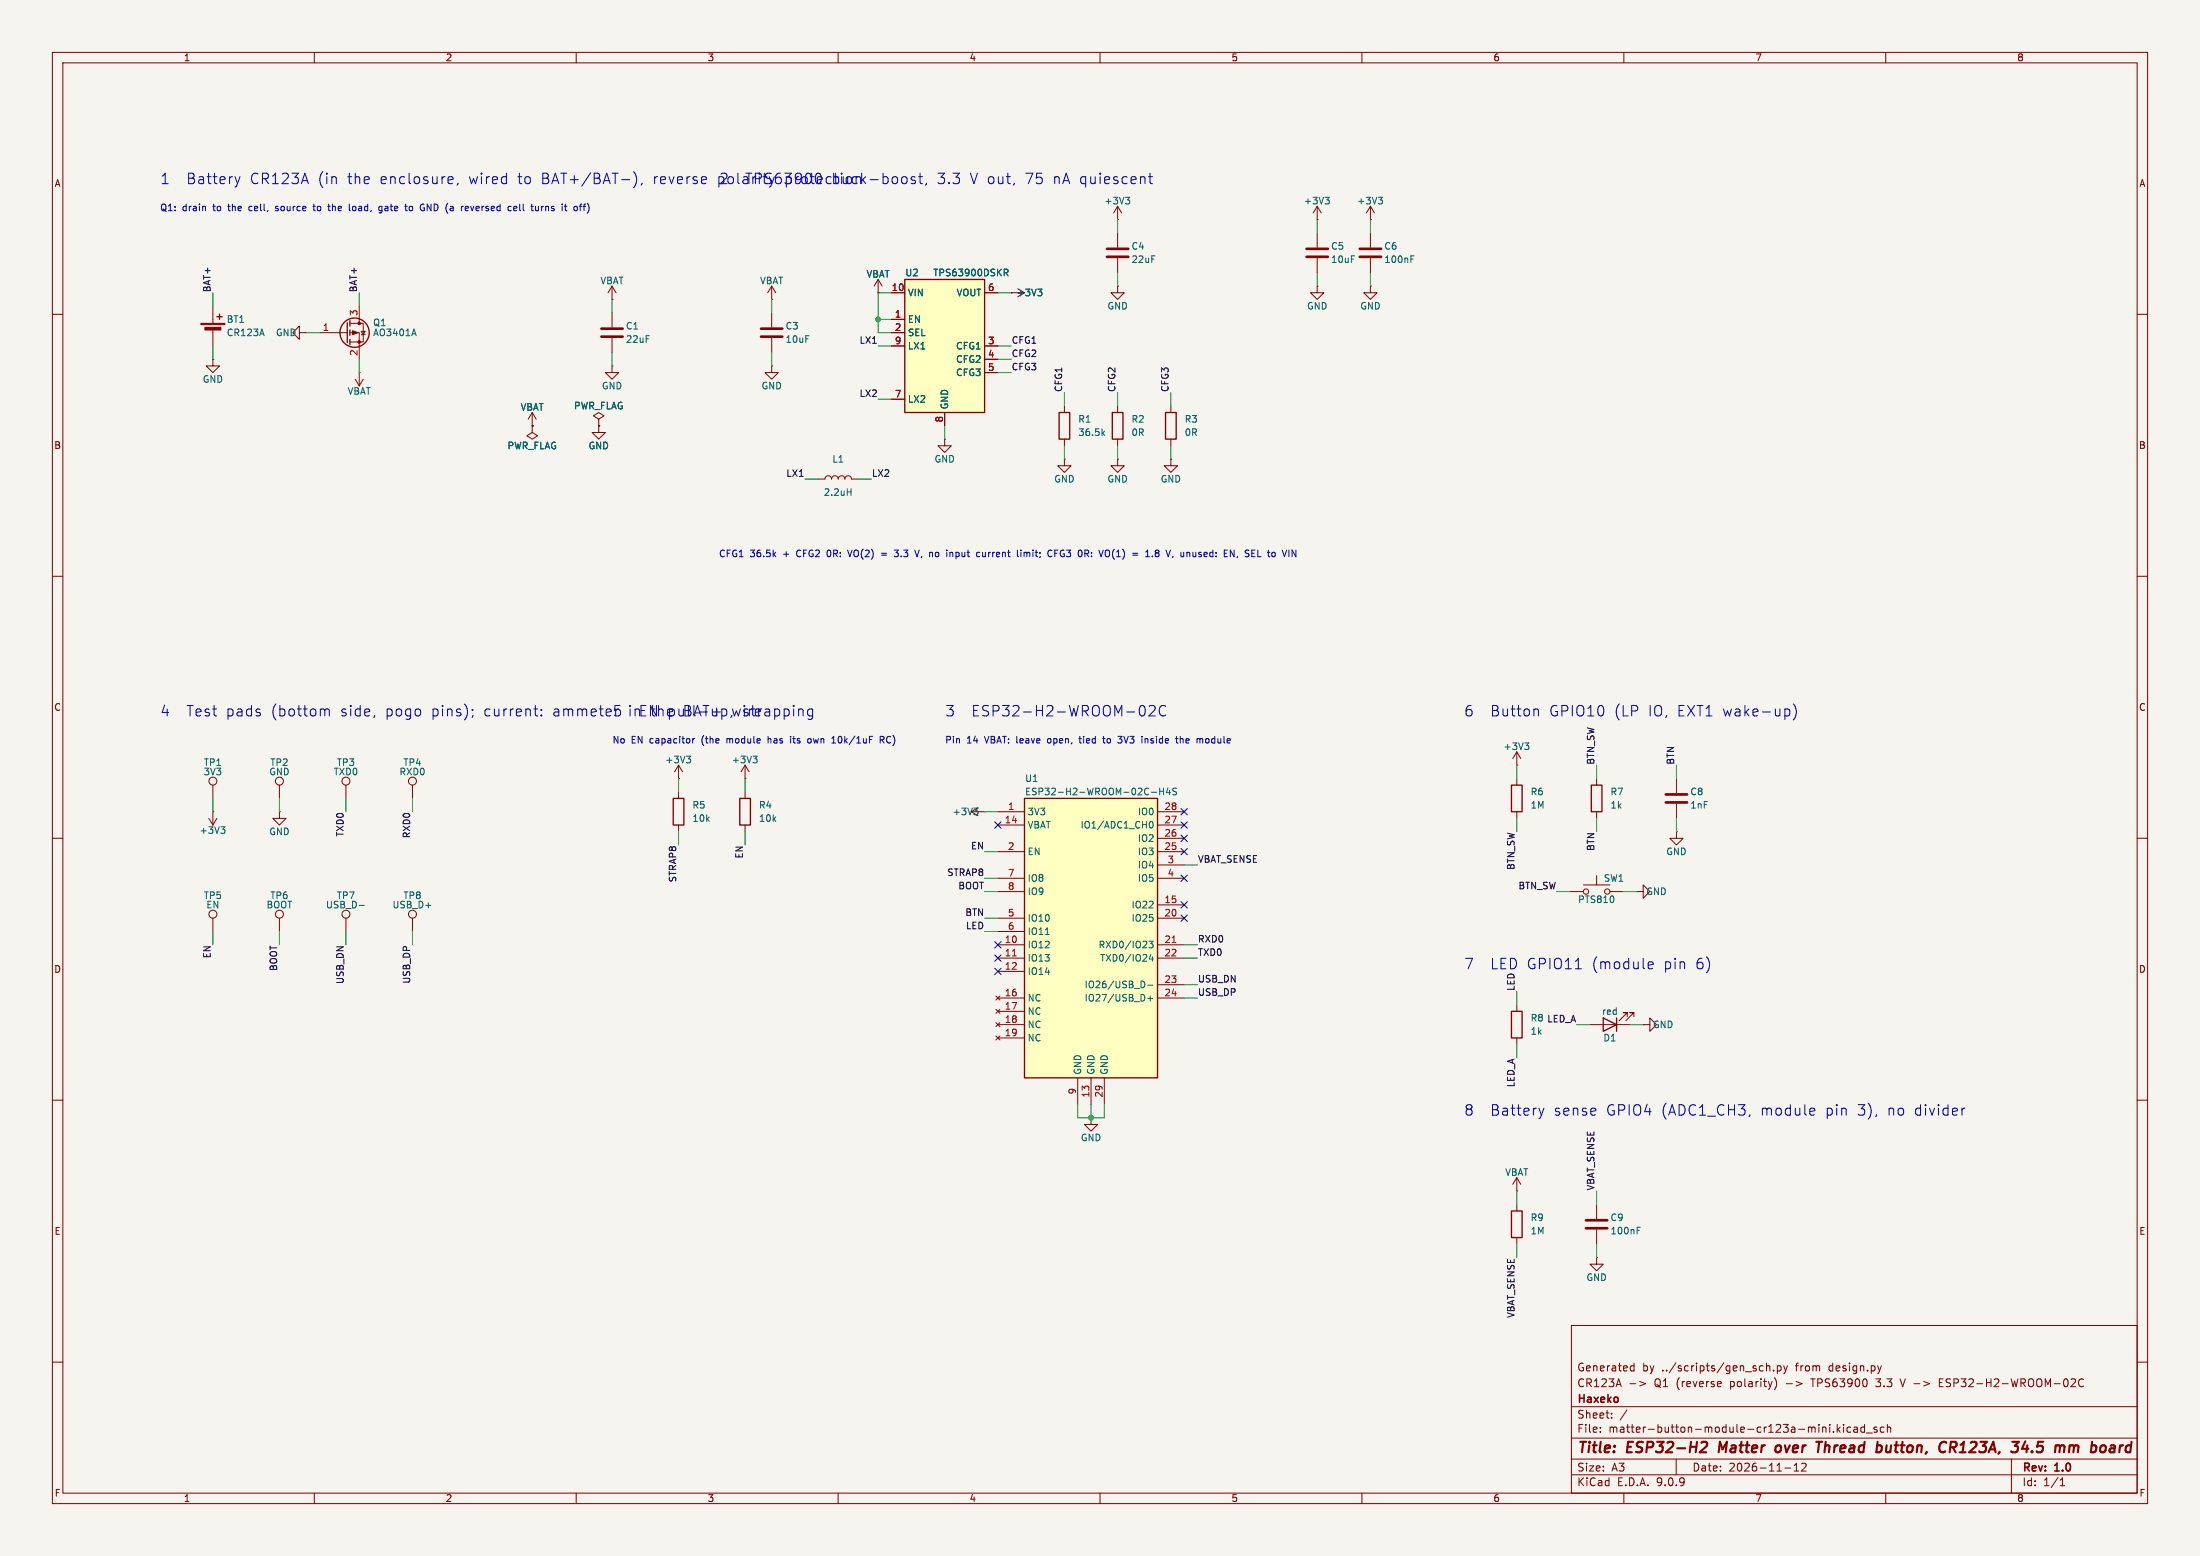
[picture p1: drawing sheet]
<svg xmlns="http://www.w3.org/2000/svg" width="420mm" height="297mm" viewBox="0 0 420 297" stroke-linecap="round" stroke-linejoin="round" font-family="sans-serif">
<path d="M0 0h420v297h-420z" fill="#f5f4ef" stroke="#f5f4ef" stroke-width=".19"/>
<g fill="none" stroke="#840000" stroke-width=".19">
<path d="M10 10h400v277h-400zM12 12h396v273h-396zM60 10v2M110 10v2M160 10v2M210 10v2M260 10v2M310 10v2M360 10v2M261.6 39.4l-.7 1.2M261.6 39.4l.8 1.2M261.6 39.4v2.5"/>
<path d="M147.3 57.2h.1M147.3 54.6v2.6M147.3 59.7v2.8M147.3 54.6l-.7 1.3M147.3 54.6l.8 1.3M193 55.9h.1M193 55.9h2.6M261.6 41.9h.1M10 60h2M147.3 69.9v1.2h1.3l-1.3 1.3-1.3-1.3h1.3M147.3 69.9h.1M147.3 64.5v2.8"/>
<path d="M203.2 77.5v1.2M223.5 77.5v1.2M408 60h2M156.2 91.4h1.3a.64 .64 0 0 1 .6-.6 .64 .64 0 0 1 .6 .6 .64 .64 0 0 1 .7-.6 .64 .64 0 0 1 .6 .6 .64 .64 0 0 1 .7-.6 .64 .64 0 0 1 .6 .6 .64 .64 0 0 1 .6-.6 .64 .64 0 0 1 .7 .6h1.2M203.2 87.6v1.3h1.3l-1.3 1.3-1.3-1.3h1.3M203.2 87.6h.1M203.2 83.8v1.3M213.4 87.6v1.3h1.2l-1.2 1.3-1.3-1.3h1.3M213.4 87.6h.1M223.5 83.8v1.3M10 110h2M408 110h2"/>
<path d="M10 160h2M40.6 149.9v2.5M66 149.9v2.5M78.7 149.9v2.5M289.6 146.1h.1M289.6 143.5v2.6M289.6 148.6v1.3M289.6 154.9v1.3M289.6 143.5l-.8 1.3M289.6 143.5l.7 1.3M304.8 148.6v1.3M304.8 154.9v1.3"/>
<path d="M320 158.8v1.2h1.3l-1.3 1.3-1.2-1.3h1.2M320 158.8h.1M320 148.6v2.8M320 153.4v2.8M408 160h2M299.7 170.2h2.6M302.3 168.9h5M304.8 167.1v1.8M307.3 170.2h2.6M312.4 170.2h1.3v-1.3l1.3 1.3-1.3 1.3v-1.3M312.4 170.2h.1M10 210h2"/>
<path d="M408 210h2M300 253h108v32h-108zM10 260h2M300 278.5h108M300 274.5h108M300 268.5h108M305.5 273.2v.2M305.5 272.5v.1M307.7 270.5v.2M307.7 269.8v.1M310.6 269.1l-1.3 1.9M311.2 264.1h1.1"/>
<path d="M311.4 261.6h.5M311.4 260.8h.5M311.9 260.2v1.5M313 263.7l1.2 .4-1.2 .4M320 278.5v3M328.4 263.7l.2 .3-.7 .2M328.5 264.6l-.1 .1M337.2 260.8l.2-.1 .4 .1 .1 .9M337.2 260.2v1.5M338.6 261.5v.2M338.7 263a1.72 1.72 0 0 1 0 2.3M339.3 260.8l.4-.1 .3 .3-.1 .6h-.6"/>
<path d="M339.3 260.7v1.5M340.5 260.7l.4 1M340.9 261.7l-.4 .5M341 264.1h1.2M341.2 260.7l-.3 1M342.5 279.7l.4-.4v1.5M342.9 263.7l1.1 .4-1.1 .4M343.9 279.4l.6-.1 .2 .1 .1 .3-.9 1.1h.9M349.3 271.9v.1M349.3 272.4v1M350 273.2v.2M350.7 271.9v1.5"/>
<path d="M350.9 272.8l.4 .6M351.3 272.4l-.6 .6M351.9 271.9v.1M351.9 272.4v1M353.3 272.5l-.4-.1-.3 .3 .1 .6h.6M353.9 272.5h.6l.1 .9M354.6 272.7l-.5 .1a.29 .29 0 0 0-.2 .3 .29 .29 0 0 0 .2 .3l.5-.1M355.9 272.5l-.4-.1-.3 .3 .2 .6h.5M355.9 271.9v1.5M356.3 273.5h1.1M358.1 263.2h.9M358.1 264.5l.2 .2"/>
<path d="M358.3 272.5l-.4-.1-.2 .2 .1 .2 .5 .2v.3h-.6M359.2 260.7l-.4 1M359.7 272.5l-.5-.1-.3 .3 .2 .6h.6M360.3 272.5l.2-.1 .4 .1v.9M360.3 271.9v1.5M362.7 263.2l.5 1.5M370.2 263.9h.5M370.9 263.2h-.7v1.5h.7M384 278.5v6.5M395.4 263.3l.5-.1 .3 .1v.3l-.9 1.1h.9M397.7 263.3a.6 .6 0 0 0-.7 0 .6 .6 0 0 0-.2 .7 .56 .56 0 0 0 .3 .6 .56 .56 0 0 0 .6-.1M408 260h2"/>
<path d="M60 285v2M110 285v2M160 285v2M210 285v2M260 285v2M300 281.5h108M310 285v2M340.7 280.2h1.2M342.5 280.8h.9M360 285v2M393.3 283.6h.9M393.3 282.5l.4-.4v1.5"/>
<circle cx="40.6" cy="149.1" r=".76"/>
<circle cx="66" cy="149.1" r=".76"/>
<circle cx="78.7" cy="149.1" r=".76"/>
<circle cx="302.8" cy="170.2" r=".51"/>
<circle cx="306.8" cy="170.2" r=".51"/>
</g>
<g fill="none" stroke="#840000" stroke-width=".4">
<path d="M324.8 275.4l.3-.2h.5l.2 .2 .1 .4-.1 .3-1.3 1.1h1.2M328.3 275.2l-.2 2M340 276.1a.57 .57 0 0 0-1 .2v.7a.57 .57 0 0 0 1-.2M346.7 275.2h1.2M347.3 275.2l-.3 2M348.5 275.2l-.2 2M348.7 275.9l-.3 .2M360.2 275.9l-.1 1.2h.7M372.3 276.3h.8a.55 .55 0 0 0 .4-.5 .55 .55 0 0 0-.3-.6h-.8l-.2 2M372.8 276.3l.5 .9M386.6 275.1l-.6 1.4h1.2M387 275.9l-.1 1.3"/>
<path d="M387.9 277v.2M395.4 275.9l.5 .1v.2M395.9 276.2a.5 .5 0 0 1 .8-.2v1.2M395.9 276.2l-.1 1M399.4 275.2l-.3 2M404.7 275.9l-.1 1.3M404.9 276l-.2 .3"/>
</g>
<path d="M263.1 37.7h.8l-.4 .4M263.7 38.1l.2 .3v.3l-.2 .2M198.1 55.2h.8l-.4 .5M198.7 55.7l.2 .2v.3l-.2 .3M161.7 93.9h.8M162.5 93.3v1.3M210.5 82.6l.4 .5M210.9 82.3l-.5 .5M291.1 141.8h.8l-.5 .5M291.6 142.3l.3 .2v.3l-.3 .3" fill="none" stroke="#006464" stroke-width=".19"/>
<path d="M202.2 78.7h2v5.1h-2zM222.5 78.7h2v5.1h-2zM288.5 149.9h2.1v5h-2.1zM303.8 149.9h2v5h-2z" fill="none" stroke="#840000" stroke-width=".25"/>
<path d="M145.3 62.7h4.1M145.3 64.3h4.1M318 151.6h4.1M318 153.2h4.1" fill="none" stroke="#840000" stroke-width=".51"/>
<path d="M195.6 152.4h25.4v53.3h-25.4z" fill="#ffffc2"/>
<g fill="none" stroke="#840000" stroke-width=".25">
<path d="M41.9 59.9v1.1M41.4 60.5h1M66.3 61.6v3.8M66.8 61.2v1M66.8 63v1M66.8 64.8v1M212.3 78.7h2.1v5.1h-2.1zM128.5 152.4h2.1v5.1h-2.1zM141.2 152.4h2.1v5.1h-2.1zM195.6 152.4h25.4v53.3h-25.4zM306.1 194.3l2.5 1.3-2.5 1.3zM308.6 194.3v2.6"/>
<path d="M288.5 231.1h2.1v5.1h-2.1z"/>
<circle cx="67.7" cy="63.5" r="2.79"/>
</g>
<g fill="none" stroke="#840000" stroke-width=".19">
<path d="M213.4 39.4l-.8 1.2M213.4 39.4l.7 1.2M213.4 39.4v2.5M251.5 39.4v2.5M251.5 39.4l-.8 1.2M251.5 39.4l.7 1.2M40.6 58.4v3.3M68.6 58.4v3.3M116.8 57.2h.1M116.8 54.6l-.7 1.3M116.8 54.6l.8 1.3M116.8 54.6v2.6"/>
<path d="M116.8 59.7v2.8M167.6 55.9h.1M167.6 53.3l-.7 1.3M167.6 53.3l.8 1.3M167.6 53.3v2.6M213.4 54.6v1.3h1.2l-1.2 1.3-1.3-1.3h1.3M213.4 54.6h.1M213.4 41.9h.1M213.4 44.5v2.7M213.4 49.3v2.8M251.5 54.6v1.3h1.2l-1.2 1.3-1.3-1.3h1.3M251.5 54.6h.1"/>
<path d="M251.5 41.9h.1M251.5 44.5v2.7M251.5 49.3v2.8M261.6 54.6v1.3h1.3l-1.3 1.3-1.3-1.3h1.3M261.6 54.6h.1M261.6 44.5v2.7M261.6 49.3v2.8M40.6 68.6v1.3h1.3l-1.3 1.2-1.2-1.2h1.2M40.6 68.6h.1M40.6 62.7v3.3M57.1 63.5v-1.3l-1.2 1.3 1.2 1.3v-1.3h1.3M58.4 63.5h.1"/>
<path d="M61 63.5h5.3M66.8 61.7h2.5v3.6h-2.5M66.8 63.5h1.8v5.1M67.8 72.4l.8 1.3M68.6 71.1h.1M68.6 71.1v2.6M69 63.2h.7l-.4 .7zM69 63.9h.7M69.3 72.4l-.7 1.3M101.6 78.7l-.8 1.3M101.6 78.7l.8 1.3M101.6 78.7v2.6"/>
<path d="M116.8 69.9v1.2h1.3l-1.3 1.3-1.2-1.3h1.2M116.8 69.9h.1M116.8 64.5v2.8M213.4 77.5v1.2M101.6 81.3v1.3l1 .6-1 .6-1-.6 1-.6M101.6 81.3h.1M114.3 80l1-.6-1-.7-1 .7 1 .6v1.3M114.3 81.3h.1M114.3 81.3v1.3h1.3l-1.3 1.2-1.3-1.2h1.3M180.3 83.8v1.3h1.3l-1.3 1.3-1.2-1.3h1.2M180.3 83.8h.1M213.4 83.8v1.3"/>
<path d="M223.5 87.6v1.3h1.3l-1.3 1.3-1.3-1.3h1.3M223.5 87.6h.1M39.9 156.2l.7 1.3M40.6 154.9h.1M40.6 154.9v2.6M41.4 156.2l-.8 1.3M53.3 149.9v2.5M129.5 148.6h.1M129.5 146.1l-.7 1.2M129.5 146.1l.8 1.2M129.5 146.1v2.5M129.5 151.1v1.3"/>
<path d="M129.5 157.5v1.3M142.2 148.6h.1M142.2 146.1l-.7 1.2M142.2 146.1l.8 1.2M142.2 146.1v2.5M142.2 151.1v1.3M142.2 157.5v1.3M185.4 154.9h2.6M185.4 154.9l1.3 .8M186.7 154.2l-1.3 .7M188 154.9h.1M190.5 154.9h5.1"/>
<path d="M190.5 157.5h5.1M221 154.9h5.1M221 157.5h5.1M40.6 175.3v2.5M53.3 175.3v2.5M66 175.3v2.5M78.7 175.3v2.5M190.5 162.6h5.1M190.5 167.6h5.1M190.5 170.2h5.1M190.5 175.3h5.1M190.5 177.8h5.1"/>
<path d="M221 162.6h5.1M221 167.6h5.1M221 175.3h5.1M221 160h5.1M221 165.1h5.1M221 172.7h5.1M190.1 190.1l.8 .8M190.1 192.7l.8 .7M190.1 195.2l.8 .8M190.1 197.7l.8 .8M190.5 180.3h5.1M190.5 182.9h5.1"/>
<path d="M190.5 185.4h5.1M190.5 190.5h5.1M190.5 193h5.1M190.5 195.6h5.1M190.5 198.1h5.1M190.9 190.1l-.8 .8M190.9 192.7l-.8 .7M190.9 195.2l-.8 .8M190.9 197.7l-.8 .8M221 180.3h5.1M221 182.9h5.1M221 190.5h5.1"/>
<path d="M221 188h5.1M303.5 195.6h7.6M310.6 194.1v-.8h-.7h.7l-1.5 1.5M311.9 194.1v-.8h-.8h.8l-1.5 1.5M313.7 195.6h1.3v-1.3l1.2 1.3-1.2 1.3v-1.3M313.7 195.6h.1M205.7 205.7v5.1M208.3 213.4v1.2h1.2l-1.2 1.3-1.3-1.3h1.3M208.3 213.4h.1M208.3 205.7v5.1M210.8 205.7v5.1M289.6 227.3h.1"/>
<path d="M289.6 224.8v2.5M289.6 229.9v1.2M289.6 236.2v1.3M289.6 224.8l-.8 1.3M289.6 224.8l.7 1.3M304.8 229.9v2.8M304.8 234.7v2.8M304.8 240v1.3h1.3l-1.3 1.3-1.3-1.3h1.3M304.8 240h.1"/>
<circle cx="53.3" cy="149.1" r=".76"/>
<circle cx="40.6" cy="174.5" r=".76"/>
<circle cx="53.3" cy="174.5" r=".76"/>
<circle cx="66" cy="174.5" r=".76"/>
<circle cx="78.7" cy="174.5" r=".76"/>
</g>
<g fill="none" stroke="#006464" stroke-width=".19">
<path d="M214.9 37.7h.8l-.5 .4M215.4 38.1l.3 .3v.3l-.3 .2M253 37.7h.8l-.5 .4M253.5 38.1l.3 .3v.3l-.3 .2M269.4 49.4h.4M269.4 48.8h.6M79 62.8l.5 1.3M42.2 157.8h.7l-.4 .5M42.7 158.3l.2 .2v.3l-.2 .3M131.1 144.3h.7l-.4 .5M131.6 144.8l.2 .3v.3l-.2 .2M143.8 144.3h.7l-.4 .5"/>
<path d="M144.3 144.8l.2 .3v.3l-.2 .2M185.9 154.2h.8l-.4 .5M186.5 154.7l.2 .3v.3l-.2 .2M219.5 156.9l.2-.1a.68 .68 0 0 1 .4 .6 .68 .68 0 0 1-.4 .7l-.3-.5zM219.8 151.2h1M221.4 150.4v1.3M221.4 151h.7M222.1 150.4v1.3M223 150.4l-.3 .9h.7M223.3 150.9v.8M224.6 150.5l-.5-.1-.2 .2v.3l.6 .3 .1 .3-.2 .2-.5-.1M68.6 172.8h.9"/>
<path d="M199.6 178.4h.7M219.3 179.6h.8l-.4 .5 .4 .2v.5l-.2 .1-.6-.1M218.3 187.3l.3 .5-.3 .7M219.1 188.1h1M219.1 190.6h1M219.6 190.1v1M219.7 182.1l-.3 .9h.8M220 182.6v.9M312.5 234.9h.5M312.5 234.3h.6"/>
</g>
<path d="M223.8 179.9h.7M193.3 182.5h.7" fill="none" stroke="#a90000" stroke-width=".19"/>
<path d="M211.3 47.5h4.1M211.3 49h4.1M249.4 47.5h4.1M249.4 49h4.1M259.6 47.5h4.1M259.6 49h4.1M114.8 62.7h4.1M114.8 64.3h4.1M302.8 232.9h4M302.8 234.4h4" fill="none" stroke="#840000" stroke-width=".51"/>
<g fill="#840000" stroke="#840000" stroke-width=".19">
<path d="M67.3 63.1l1 .4-1 .4z"/>
<path d="M38.4 61.7h4.5v.3h-4.5z"/>
<path d="M39.1 62.5h3.1v.5h-3.1z"/>
<circle cx="68.6" cy="61.7" r=".25"/>
<circle cx="68.6" cy="65.3" r=".25"/>
</g>
<path d="M172.7 53.3h15.3v25.4h-15.3z" fill="#ffffc2"/>
<path d="M172.7 53.3h15.3v25.4h-15.3zM288.5 193h2.1v5.1h-2.1z" fill="none" stroke="#840000" stroke-width=".25"/>
<g fill="none" stroke="#840000" stroke-width=".19">
<path d="M167.6 55.9h.1M170.2 55.9h2.5M188 55.9h2.5M193 55.9h.1M170.2 61h2.5M170.2 63.5h2.5M170.2 66h2.5M170.2 76.2h2.5M180.3 78.7v2.6M188 66h2.5M188 68.6h2.5M188 71.1h2.5"/>
<path d="M101.6 81.3h.1M114.3 81.3h.1M53.3 154.9v1.3h1.3l-1.3 1.3-1.2-1.3h1.2M53.3 154.9h.1M289.6 191.8v1.2M289.6 198.1v1.3"/>
</g>
<path d="M191.7 51.4h.5l.2 .2-.1 .4h-.6M192 52l.4 .6M198.1 55.2h.8l-.4 .5M198.7 55.7l.2 .2v.3l-.2 .3" fill="none" stroke="#006464" stroke-width=".19"/>
<g fill="none" stroke="#009600" stroke-width=".19">
<path d="M40.6 55.9v2.5M68.6 55.9v2.5M116.8 57.2v2.5M147.3 57.2v2.5M170.2 55.9h-2.6v7.6h2.6M190.5 55.9h2.5M213.4 41.9v2.6M213.4 52.1v2.5M251.5 41.9v2.6M251.5 52.1v2.5M261.6 41.9v2.6M261.6 52.1v2.5"/>
<path d="M40.6 66v2.6M58.4 63.5h2.6M68.6 68.6v2.5M116.8 67.3v2.6M147.3 67.3v2.6M167.6 66h2.6M167.6 76.2h2.6M167.6 61h2.6M190.5 66h2.5M190.5 68.6h2.5M190.5 71.1h2.5M203.2 74.9v2.6"/>
<path d="M213.4 74.9v2.6M223.5 74.9v2.6M153.7 91.4h2.5M163.8 91.4h2.6M180.3 81.3v2.5M203.2 85.1v2.5M213.4 85.1v2.5M223.5 85.1v2.5M40.6 152.4v2.5M53.3 152.4v2.5M66 152.4v2.5M78.7 152.4v2.5"/>
<path d="M129.5 148.6v2.5M129.5 158.8v2.5M142.2 148.6v2.5M142.2 158.8v2.5M188 154.9h2.5M289.6 146.1v2.5M289.6 156.2v2.6M304.8 146.1v2.5M304.8 156.2v2.6M320 146.1v2.5M320 156.2v2.6M40.6 177.8v2.5"/>
<path d="M53.3 177.8v2.5M66 177.8v2.5M78.7 177.8v2.5M188 170.2h2.5M188 167.6h2.5M188 162.6h2.5M188 177.8h2.5M188 175.3h2.5M226.1 165.1h2.5M297.2 170.2h2.5M309.9 170.2h2.5M226.1 190.5h2.5"/>
<path d="M226.1 180.3h2.5M226.1 182.9h2.5M226.1 188h2.5M289.6 189.2v2.6M289.6 199.4v2.5M301 195.6h2.5M311.1 195.6h2.6M205.7 210.8v2.6h5.1v-2.6M208.3 210.8v2.6M289.6 227.3v2.6M289.6 237.5v2.5M304.8 227.3v2.6"/>
<path d="M304.8 237.5v2.5"/>
</g>
<g fill="none" stroke="#000084" stroke-width=".19">
<path d="M189.9 156.9l1.2 1.2M191.1 156.9l-1.2 1.2M225.5 156.9l1.2 1.2M225.5 159.4l1.2 1.2M225.5 154.3l1.2 1.2M226.7 156.9l-1.2 1.2M226.7 159.4l-1.2 1.2M226.7 154.3l-1.2 1.2M189.9 179.7l1.2 1.2M191.1 179.7l-1.2 1.2M225.5 162l1.2 1.2M225.5 167l1.2 1.2"/>
<path d="M225.5 172.1l1.2 1.2M225.5 174.7l1.2 1.2M226.7 162l-1.2 1.2M226.7 167l-1.2 1.2M226.7 172.1l-1.2 1.2M226.7 174.7l-1.2 1.2M189.9 182.3l1.2 1.2M189.9 184.8l1.2 1.2M191.1 182.3l-1.2 1.2M191.1 184.8l-1.2 1.2"/>
</g>
<g fill="none" stroke="#0000c2" stroke-width=".19">
<path d="M44.9 33.7l.4 1.4M45.3 35.1l-.1 .4M45.8 33.7l-.5 1.4M52.8 39.4l-.2 .2 .2 .2M59.7 39.4h.5M59.9 39v1l.3 .2M62.6 39.4h.5M67.4 39.4l-.1 .2 .1 .6M72.9 39.4h-.3l-.3 .2 .1 .6h.5M72.9 39.4v1l-.2 .2h-.3M78.5 39.4h-.3l-.1 .2 .1 .5 .3 .1M86.2 33.7l.2 .1 .1 .4-1 .2"/>
<path d="M86.4 35l-.2 .1M87.4 35l-.2 .3M89.2 39.4l.2 .3-.6 .1M89.8 39.4l.3 .8M98.1 39.8l.6-.1-.1-.3h-.3l-.2 .2v.6h.5M102.8 39.4v.8M103.4 39.4v.8M103.6 39.4l-.2 .2M109.7 39.4l-.1 .2 .1 .6M111.3 39.4h.5M111.8 39h-.2M112.1 38.8h.1"/>
<path d="M118.7 34.3h1.5M121 32.8a2.29 2.29 0 0 1 0 3M122.6 35l-.2 .3M174.7 33.8l-.5-.1-.3 .3 .1 .3 .7 .2v.5h-.8M175.4 33.7h.7M175.6 33.1v1.7l.1 .2 .4 .1M176.9 35l-.2 .3M219.3 33.7h.7M219.5 33.1v1.7l.1 .2 .4 .1M52.6 40.2h.1M62.8 40l.3 .2M66.7 40.2h.2"/>
<path d="M81.6 40.2v-1.2l.7 1.2M89.4 40.2h-.2M102.8 40.1l-.2 .1M112.2 40.6l-.1 .1M161.8 105l.4 1.3M168.3 105.6h1M168.3 106h1M170.7 105h.8l-.4 .5h.3M170.7 106.1l.2 .2 .5-.1M174.6 105l.5 1.3 .4-1.3M181.4 105.5l.3-.1 .2 .2M186.7 105.4l.3 .1"/>
<path d="M187 106.2l-.3 .1M187.6 105.4v.7l.3 .2M194.3 106.2l.1 .1M194.9 105v.1M194.9 105.4v.9M195.5 105.4v.9M195.9 105.4l-.4 .1M200.3 105.1h.5M200.8 106.1l-.5 .1M201.4 105.6h.4M202 105h-.6v1.3M207.4 105.7l.4 .6"/>
<path d="M207.6 105l.2 .2M207.8 105.4l-.2 .3M211.5 105l.1 .1a.81 .81 0 0 1-.1 1.2M219 105.2l.1-.2v1.3M220.5 105.2l.3-.2 .3 .1 .2 .2-.3 .2M220.7 105.5h.1M220.8 105.5h.2M220.8 105.5l-.1 .1M221 105.5l.3 .3-.1 .3-.2 .2-.3-.1M225.4 105.4l.1 .8M236.3 106.2l-.2 .2M61.9 135.4l.1 .2"/>
<path d="M62 135.6l.3-.3 .5 .1 .1 1.3M62 135.6v1.1M90.2 135.4v.2M90.3 136.6l-.2 .3M103.3 136.5v.2M103.3 135.4v.2M155.1 135.4l-.5-.1-.4 .4v.6l.2 .3h.7M155.1 135.3v1.6a.54 .54 0 0 1-.8 .3M217.7 134.8a.48 .48 0 0 1 .5-.1 .48 .48 0 0 1 .3 .3 1.03 1.03 0 0 1-.5 1.7l-.3-.2M219.4 134.8l.3-.1 .6 .1a.54 .54 0 0 1 .1 .7l-1.1 1.2h1.2M222.5 134.8a.8 .8 0 0 0-1 0 .8 .8 0 0 0-.2 1 .75 .75 0 0 0 .4 .8 .75 .75 0 0 0 .8-.1M293.1 135.3h.3l.3 .3v1.1"/>
<path d="M340.9 135.3h.4l.4 .4-.1 .8-.3 .2h-.4M342.4 134.4a2.29 2.29 0 0 1 0 3M132.2 141v.8M132.6 141l-.4 .2M146.6 140.6v1.2M146.8 141l-.2 .1M150.9 140.6v.1M150.9 141v.8M154.7 141h-.3l-.2 .2 .1 .5 .1 .1h.3M158.8 141.8h.7M158.9 140.9l.3-.3v1.2M168 141.2h.6l.2-.2-.1-.3-.7-.1v1.2"/>
<path d="M168.3 141.2l.5 .6M206 141h.4M206.1 140.6l.1 1.2M210.5 141h.5M210.7 140.6v1l.3 .2M213.4 140.6h.8l-.4 .4 .3 .1M213.5 141.8h.6M218.6 141v.8M218.8 141l-.2 .1M224.4 141h.5M224.6 140.6v1l.3 .2M225.3 140.6v1.2"/>
<path d="M225.5 141l-.2 .1M229 141l.1 .2M229.1 141.2l.1-.2h.3l.1 .8M229.1 141.2v.6M314.7 184.8h.8M314.7 183.7l.6-.1 .2 .1 .1 .4-1 .2M293.8 211.5l.5 1.4M294.3 212.9l-.2 .4M294.7 211.5l-.4 1.4M346.2 211.5l.2 .1 .1 .4-1 .2M346.4 212.8l-.2 .1M374.9 211.5h.2"/>
</g>
<g fill="#009600" stroke="#009600" stroke-width=".19">
<circle cx="167.6" cy="61" r=".46"/>
<circle cx="208.3" cy="213.4" r=".46"/>
</g>
<g font-size="2.8" fill="#0000c2">
<text x="30.5" y="35.3">1</text>
<text x="35.5" y="35.3">Battery</text>
<text x="47.7" y="35.3">CR123A</text>
<text x="60.7" y="35.3">(in</text>
<text x="66.4" y="35.3">the</text>
<text x="72.6" y="35.3">enclosure,</text>
<text x="89.6" y="35.3">wired</text>
<text x="99" y="35.3">to</text>
<text x="103.6" y="35.3">BAT+/BAT-),</text>
<text x="125" y="35.3">reverse</text>
<text x="137.2" y="35.3">2</text>
<text x="137.3" y="35.3">polarity</text>
<text x="142.2" y="35.3">TPS63900</text>
<text x="150.2" y="35.3">protection</text>
<text x="158.8" y="35.3">buck-boost,</text>
<text x="178.9" y="35.3">3.3</text>
<text x="185.3" y="35.3">V out,</text>
<text x="195.8" y="35.3">75</text>
<text x="201.2" y="35.3">nA quiescent</text>
<text x="30.5" y="136.9">4</text>
<text x="35.5" y="136.9">Test</text>
<text x="43.1" y="136.9">pads</text>
<text x="51.8" y="136.9">(bottom</text>
<text x="65.1" y="136.9">side,</text>
<text x="73.7" y="136.9">pogo</text>
<text x="82.5" y="136.9">pins);</text>
<text x="92.6" y="136.9">current:</text>
<text x="105.8" y="136.9">ammeter5 inENthepull-up,</text>
<text x="130.9" y="136.9">BAT+</text>
<text x="140.2" y="136.9">wire</text>
<text x="141.7" y="136.9">strapping</text>
<text x="180.3" y="136.9">3</text>
<text x="185.4" y="136.9">ESP32-H2-WROOM-02C</text>
<text x="279.4" y="136.9">6</text>
<text x="284.5" y="136.9">Button</text>
<text x="295.8" y="136.9">GPIO10</text>
<text x="308.2" y="136.9">(LP</text>
<text x="314.7" y="136.9">IO, EXT1 wake-up)</text>
<text x="279.4" y="185.2">7</text>
<text x="284.5" y="185.2">LED GPIO11</text>
<text x="303.9" y="185.2">(module</text>
<text x="317.7" y="185.2">pin</text>
<text x="323.8" y="185.2">6)</text>
<text x="279.4" y="213.1">8</text>
<text x="284.5" y="213.1">Battery</text>
<text x="296.6" y="213.1">sense</text>
<text x="306.7" y="213.1">GPIO4</text>
<text x="317.2" y="213.1">(ADC1_CH3,</text>
<text x="336.2" y="213.1">module</text>
<text x="348.7" y="213.1">pin</text>
<text x="354.8" y="213.1">3),</text>
<text x="360.6" y="213.1">no</text>
<text x="365.8" y="213.1">divider</text>
</g>
<g font-size="2.8" fill="#840000">
<text x="301" y="277.9">Title:</text>
<text x="310.6" y="277.9">ESP32-H2</text>
<text x="329" y="277.9">Matter</text>
<text x="340.6" y="277.9">over</text>
<text x="349.2" y="277.9">Thread</text>
<text x="361.5" y="277.9">button,</text>
<text x="374.3" y="277.9">CR123A,</text>
<text x="389" y="277.9">34.5</text>
<text x="398" y="277.9">mm</text>
<text x="405.6" y="277.9">board</text>
</g>
<g font-size="2.1" fill="#840000">
<text x="301" y="262">Generated</text>
<text x="313.5" y="262">by</text>
<text x="317.3" y="262">../scripts/gen_sch.py</text>
<text x="343" y="262">from</text>
<text x="349.4" y="262">design.py</text>
<text x="301" y="268.2">Haxeko</text>
<text x="301" y="265">CR123A</text>
<text x="315.9" y="265">Q1</text>
<text x="320.2" y="265">(reverse</text>
<text x="330.5" y="265">polarity)</text>
<text x="346.4" y="265">TPS63900</text>
<text x="358.9" y="265">3.3</text>
<text x="363.7" y="265">V -&gt;</text>
<text x="371.3" y="265">ESP32-H2-WROOM-02C</text>
<text x="301" y="273.7">File:</text>
<text x="301" y="271">Sheet:</text>
<text x="307.1" y="273.7">matter-button-module-cr123a-mini.kicad_sch</text>
<text x="301" y="281.1">Size:</text>
<text x="307.6" y="281.1">A3</text>
<text x="323" y="281.1">Date:</text>
<text x="330" y="281.1">2026-11-12</text>
<text x="386" y="281.3">Rev:</text>
<text x="392.4" y="281.3">1.0</text>
<text x="301" y="283.9">KiCad</text>
<text x="308.7" y="283.9">E.D.A.</text>
<text x="316.3" y="283.9">9.0.9</text>
<text x="386" y="283.9">Id:</text>
<text x="390.1" y="283.9">1/1</text>
</g>
<g font-size="1.8" fill="#840000">
<text x="35" y="11.9">1</text>
<text x="85" y="11.9">2</text>
<text x="135" y="11.9">3</text>
<text x="185" y="11.9">4</text>
<text x="235" y="11.9">5</text>
<text x="285" y="11.9">6</text>
<text x="335" y="11.9">7</text>
<text x="385" y="11.9">8</text>
<text x="10.3" y="35.9">A</text>
<text x="408.3" y="35.9">A</text>
<text x="10.3" y="85.9">B</text>
<text x="408.2" y="85.9">B</text>
<text x="10.3" y="135.9">C</text>
<text x="408.2" y="135.9">C</text>
<text x="10.3" y="185.9">D</text>
<text x="408.2" y="185.9">D</text>
<text x="10.3" y="235.9">E</text>
<text x="408.3" y="235.9">E</text>
<text x="10.3" y="285.9">F</text>
<text x="35" y="286.9">1</text>
<text x="85" y="286.9">2</text>
<text x="135" y="286.9">3</text>
<text x="185" y="286.9">4</text>
<text x="235" y="286.9">5</text>
<text x="285" y="286.9">6</text>
<text x="335" y="286.9">7</text>
<text x="385" y="286.9">8</text>
<text x="408.3" y="285.9">F</text>
</g>
<g font-size="1.8" fill="#0000c2">
<text x="30.5" y="40.4">Q1:</text>
<text x="34.8" y="40.4">drain</text>
<text x="40.8" y="40.4">to</text>
<text x="43.8" y="40.4">the</text>
<text x="48" y="40.4">cell,</text>
<text x="53.3" y="40.4">source</text>
<text x="60.7" y="40.4">to</text>
<text x="63.8" y="40.4">the</text>
<text x="67.9" y="40.4">load,</text>
<text x="73.8" y="40.4">gate</text>
<text x="79.1" y="40.4">to</text>
<text x="82.1" y="40.4">GND (a</text>
<text x="90.3" y="40.4">reversed</text>
<text x="99.5" y="40.4">cell</text>
<text x="104.2" y="40.4">turns</text>
<text x="110.2" y="40.4">it</text>
<text x="112.7" y="40.4">off)</text>
<text x="137.2" y="106.4">CFG1</text>
<text x="143.2" y="106.4">36.5k</text>
<text x="149.6" y="106.4">+</text>
<text x="152.3" y="106.4">CFG2</text>
<text x="158.4" y="106.4">0R:</text>
<text x="162.6" y="106.4">VO(2)</text>
<text x="171.8" y="106.4">3.3</text>
<text x="176" y="106.4">V, no</text>
<text x="182.4" y="106.4">input</text>
<text x="188.3" y="106.4">current</text>
<text x="196.3" y="106.4">limit;</text>
<text x="202.3" y="106.4">CFG3</text>
<text x="208.3" y="106.4">0R:</text>
<text x="212.6" y="106.4">VO(1)</text>
<text x="219.1" y="106.4">=</text>
<text x="221.8" y="106.4">1.8</text>
<text x="226" y="106.4">V, unused:</text>
<text x="237.4" y="106.4">EN,</text>
<text x="241.6" y="106.4">SEL to</text>
<text x="116.8" y="142">No</text>
<text x="120.5" y="142">EN capacitor</text>
<text x="134.2" y="142">(the</text>
<text x="139.2" y="142">module</text>
<text x="147.2" y="142">has</text>
<text x="151.7" y="142">its</text>
<text x="155.3" y="142">own</text>
<text x="160.1" y="142">10k/1uF</text>
<text x="169.5" y="142">RC)</text>
<text x="180.3" y="142">Pin</text>
<text x="184.5" y="142">14</text>
<text x="188.1" y="142">VBAT: leave</text>
<text x="200.4" y="142">open,</text>
<text x="206.8" y="142">tied</text>
<text x="211.5" y="142">to</text>
<text x="214.5" y="142">3V3</text>
<text x="219.2" y="142">inside</text>
<text x="226" y="142">the</text>
<text x="230.1" y="142">module</text>
</g>
<g font-size="1.8" fill="#006464">
<text x="210.7" y="39.2">+3V3</text>
<text x="248.8" y="39.2">+3V3</text>
<text x="259" y="39.2">+3V3</text>
<text x="215.9" y="47.9">C4</text>
<text x="254" y="47.9">C5</text>
<text x="264.2" y="47.9">C6</text>
<text x="165.3" y="53.2">VBAT</text>
<text x="172.7" y="52.9">U2</text>
<text x="178.1" y="52.9">TPS63900DSKR</text>
<text x="215.9" y="50.4">22uF</text>
<text x="254" y="50.4">10uF</text>
<text x="264.2" y="50.4">100nF</text>
<text x="114.5" y="54.5">VBAT</text>
<text x="145" y="54.5">VBAT</text>
<text x="173.2" y="56.7">VIN</text>
<text x="182.5" y="56.7">VOUT</text>
<text x="194" y="56.7">+3V3</text>
<text x="211.3" y="59.3">GND</text>
<text x="249.4" y="59.3">GND</text>
<text x="259.6" y="59.3">GND</text>
<text x="43.2" y="61.8">BT1</text>
<text x="43.2" y="64.4">CR123A</text>
<text x="52.6" y="64.4">GND</text>
<text x="71.1" y="64.4">AO3401A</text>
<text x="71.1" y="62.5">Q1</text>
<text x="119.4" y="63.1">C1</text>
<text x="119.4" y="65.6">22uF</text>
<text x="149.9" y="63.1">C3</text>
<text x="149.9" y="65.6">10uF</text>
<text x="173.2" y="61.8">EN</text>
<text x="173.2" y="64.4">SEL</text>
<text x="173.2" y="66.9">LX1</text>
<text x="182.4" y="66.9">CFG1</text>
<text x="182.4" y="69.4">CFG2</text>
<text x="182.4" y="72">CFG3</text>
<text x="38.6" y="73.3">GND</text>
<text x="66.3" y="75.5">VBAT</text>
<text x="114.8" y="74.5">GND</text>
<text x="145.3" y="74.5">GND</text>
<text x="173.2" y="77.1">LX2</text>
<text x="99.3" y="78.6">VBAT</text>
<text x="109.5" y="78.3">PWR_FLAG</text>
<text x="181.2" y="78.2" transform="rotate(-90 181.2 78.2)">GND</text>
<text x="205.7" y="80.9">R1</text>
<text x="205.7" y="83.4">36.5k</text>
<text x="215.9" y="80.9">R2</text>
<text x="215.9" y="83.4">0R</text>
<text x="226.1" y="80.9">R3</text>
<text x="226.1" y="83.4">0R</text>
<text x="96.8" y="86">PWR_FLAG</text>
<text x="112.3" y="86">GND</text>
<text x="158.8" y="88.5">L1</text>
<text x="178.3" y="88.5">GND</text>
<text x="157.2" y="94.8">2.2uH</text>
<text x="201.2" y="92.3">GND</text>
<text x="211.3" y="92.3">GND</text>
<text x="221.5" y="92.3">GND</text>
<text x="286.9" y="143.4">+3V3</text>
<text x="38.8" y="148.2">3V3</text>
<text x="38.8" y="146.4">TP1</text>
<text x="51.3" y="148.2">GND</text>
<text x="51.5" y="146.4">TP2</text>
<text x="63.6" y="148.2">TXD0</text>
<text x="64.2" y="146.4">TP3</text>
<text x="76.2" y="148.2">RXD0</text>
<text x="76.9" y="146.4">TP4</text>
<text x="126.9" y="145.9">+3V3</text>
<text x="139.6" y="145.9">+3V3</text>
<text x="195.6" y="149.5">U1</text>
<text x="132.1" y="154.5">R5</text>
<text x="144.8" y="154.5">R4</text>
<text x="181.8" y="155.8">+3V3</text>
<text x="195.6" y="152">ESP32-H2-WROOM-02C-H4S</text>
<text x="196.1" y="155.8">3V3</text>
<text x="217.1" y="155.8">IO0</text>
<text x="292.1" y="152">R6</text>
<text x="292.1" y="154.5">1M</text>
<text x="307.3" y="152">R7</text>
<text x="307.3" y="154.5">1k</text>
<text x="322.6" y="152">C8</text>
<text x="322.6" y="154.5">1nF</text>
<text x="38" y="159.4">+3V3</text>
<text x="51.3" y="159.6">GND</text>
<text x="132.1" y="157.1">10k</text>
<text x="144.8" y="157.1">10k</text>
<text x="196.1" y="158.3">VBAT</text>
<text x="206.2" y="158.3">IO1/ADC1_CH0</text>
<text x="217.1" y="160.9">IO2</text>
<text x="196.1" y="163.4">EN</text>
<text x="217.1" y="163.4">IO3</text>
<text x="217.1" y="166">IO4</text>
<text x="318" y="163.4">GND</text>
<text x="38.8" y="171.8">TP5</text>
<text x="39.3" y="173.6">EN</text>
<text x="50.8" y="173.6">BOOT</text>
<text x="51.5" y="171.8">TP6</text>
<text x="62.1" y="173.6">USB_D-</text>
<text x="64.2" y="171.8">TP7</text>
<text x="74.8" y="173.6">USB_D+</text>
<text x="76.9" y="171.8">TP8</text>
<text x="196.1" y="168.5">IO8</text>
<text x="196.1" y="171">IO9</text>
<text x="215.9" y="173.6">IO22</text>
<text x="217.1" y="168.5">IO5</text>
<text x="301.2" y="172.6">PTS810</text>
<text x="306.1" y="168.5">SW1</text>
<text x="314.2" y="171">GND</text>
<text x="196.1" y="176.1">IO10</text>
<text x="196.1" y="178.7">IO11</text>
<text x="215.9" y="176.1">IO25</text>
<text x="196.1" y="181.2">IO12</text>
<text x="196.1" y="183.7">IO13</text>
<text x="209.6" y="181.2">RXD0/IO23</text>
<text x="209.9" y="183.7">TXD0/IO24</text>
<text x="196.1" y="186.3">IO14</text>
<text x="196.1" y="191.4">NC</text>
<text x="207" y="188.8">IO26/USB_D-</text>
<text x="207" y="191.4">IO27/USB_D+</text>
<text x="196.1" y="193.9">NC</text>
<text x="196.1" y="196.4">NC</text>
<text x="292.1" y="197.7">1k</text>
<text x="305.7" y="193.9">red</text>
<text x="315.5" y="196.4">GND</text>
<text x="196.1" y="199">NC</text>
<text x="306" y="199">D1</text>
<text x="206.6" y="205.2" transform="rotate(-90 206.6 205.2)">GND</text>
<text x="209.1" y="205.2" transform="rotate(-90 209.1 205.2)">GND</text>
<text x="211.7" y="205.2" transform="rotate(-90 211.7 205.2)">GND</text>
<text x="206.2" y="218">GND</text>
<text x="287.3" y="224.6">VBAT</text>
<text x="292.1" y="233.3">R9</text>
<text x="307.3" y="233.3">C9</text>
<text x="292.1" y="235.8">1M</text>
<text x="307.3" y="235.8">100nF</text>
<text x="302.8" y="244.7">GND</text>
</g>
<g font-size="1.8" fill="#0f0f0f">
<text x="40.3" y="55.9" transform="rotate(-90 40.3 55.9)">BAT+</text>
<text x="68.2" y="55.9" transform="rotate(-90 68.2 55.9)">BAT+</text>
<text x="164" y="65.7">LX1</text>
<text x="193" y="65.7">CFG1</text>
<text x="193" y="70.8">CFG3</text>
<text x="193" y="68.2">CFG2</text>
<text x="164" y="75.9">LX2</text>
<text x="202.9" y="74.9" transform="rotate(-90 202.9 74.9)">CFG1</text>
<text x="213" y="74.9" transform="rotate(-90 213 74.9)">CFG2</text>
<text x="223.2" y="74.9" transform="rotate(-90 223.2 74.9)">CFG3</text>
<text x="150" y="91.1">LX1</text>
<text x="166.4" y="91.1">LX2</text>
<text x="304.5" y="146" transform="rotate(-90 304.5 146)">BTN_SW</text>
<text x="319.7" y="146" transform="rotate(-90 319.7 146)">BTN</text>
<text x="65.7" y="159.8" transform="rotate(-90 65.7 159.8)">TXD0</text>
<text x="78.4" y="160.1" transform="rotate(-90 78.4 160.1)">RXD0</text>
<text x="141.9" y="164" transform="rotate(-90 141.9 164)">EN</text>
<text x="180.7" y="167.3">STRAP8</text>
<text x="185.3" y="162.2">EN</text>
<text x="228.6" y="164.8">VBAT_SENSE</text>
<text x="289.2" y="166.1" transform="rotate(-90 289.2 166.1)">BTN_SW</text>
<text x="304.5" y="162.5" transform="rotate(-90 304.5 162.5)">BTN</text>
<text x="129.2" y="168.5" transform="rotate(-90 129.2 168.5)">STRAP8</text>
<text x="182.9" y="169.8">BOOT</text>
<text x="289.8" y="169.8">BTN_SW</text>
<text x="184.2" y="174.9">BTN</text>
<text x="184.3" y="177.5">LED</text>
<text x="228.6" y="180">RXD0</text>
<text x="40.3" y="183" transform="rotate(-90 40.3 183)">EN</text>
<text x="53" y="185.4" transform="rotate(-90 53 185.4)">BOOT</text>
<text x="228.6" y="182.5">TXD0</text>
<text x="65.7" y="187.9" transform="rotate(-90 65.7 187.9)">USB_DN</text>
<text x="78.4" y="187.9" transform="rotate(-90 78.4 187.9)">USB_DP</text>
<text x="228.6" y="190.2">USB_DP</text>
<text x="228.6" y="187.6">USB_DN</text>
<text x="289.2" y="189.2" transform="rotate(-90 289.2 189.2)">LED</text>
<text x="292.1" y="195.2">R8 LED_A</text>
<text x="289.2" y="207.6" transform="rotate(-90 289.2 207.6)">LED_A</text>
<text x="304.5" y="227.3" transform="rotate(-90 304.5 227.3)">VBAT_SENSE</text>
<text x="289.2" y="251.7" transform="rotate(-90 289.2 251.7)">VBAT_SENSE</text>
</g>
<g font-size="1.8" fill="#a90000">
<text x="170.1" y="55.6">10</text>
<text x="188.5" y="55.6">6</text>
<text x="61.5" y="63.2">1</text>
<text x="68.3" y="60.4" transform="rotate(-90 68.3 60.4)">3</text>
<text x="170.7" y="60.7">1</text>
<text x="170.7" y="63.2">2</text>
<text x="170.7" y="65.8">9</text>
<text x="188.5" y="65.8">3</text>
<text x="68.3" y="68" transform="rotate(-90 68.3 68)">2</text>
<text x="188.5" y="68.3">4</text>
<text x="188.5" y="70.9">5</text>
<text x="170.7" y="75.9">7</text>
<text x="180.1" y="80.7" transform="rotate(-90 180.1 80.7)">8</text>
<text x="192.3" y="154.7">1</text>
<text x="222.2" y="154.7">28</text>
<text x="191.7" y="157.2">14</text>
<text x="222.2" y="157.2">27</text>
<text x="222.2" y="159.8">26</text>
<text x="192.3" y="162.3">2</text>
<text x="192.3" y="167.4">7</text>
<text x="222.2" y="162.3">25</text>
<text x="222.8" y="164.8">3</text>
<text x="222.8" y="167.4">4</text>
<text x="192.3" y="169.9">8</text>
<text x="222.2" y="172.5">15</text>
<text x="192.3" y="175">5</text>
<text x="192.3" y="177.5">6</text>
<text x="222.2" y="175">20</text>
<text x="191.7" y="180.1">10</text>
<text x="191.7" y="182.6">11</text>
<text x="191.7" y="185.2">12</text>
<text x="222.2" y="180.1">21</text>
<text x="222.2" y="182.6">22</text>
<text x="191.7" y="190.2">16</text>
<text x="222.2" y="187.7">23</text>
<text x="222.2" y="190.2">24</text>
<text x="191.7" y="192.8">17</text>
<text x="191.7" y="195.3">18</text>
<text x="191.7" y="197.9">19</text>
<text x="205.5" y="209" transform="rotate(-90 205.5 209)">9</text>
<text x="208" y="209.6" transform="rotate(-90 208 209.6)">13</text>
<text x="210.6" y="209.6" transform="rotate(-90 210.6 209.6)">29</text>
</g>
</svg>
